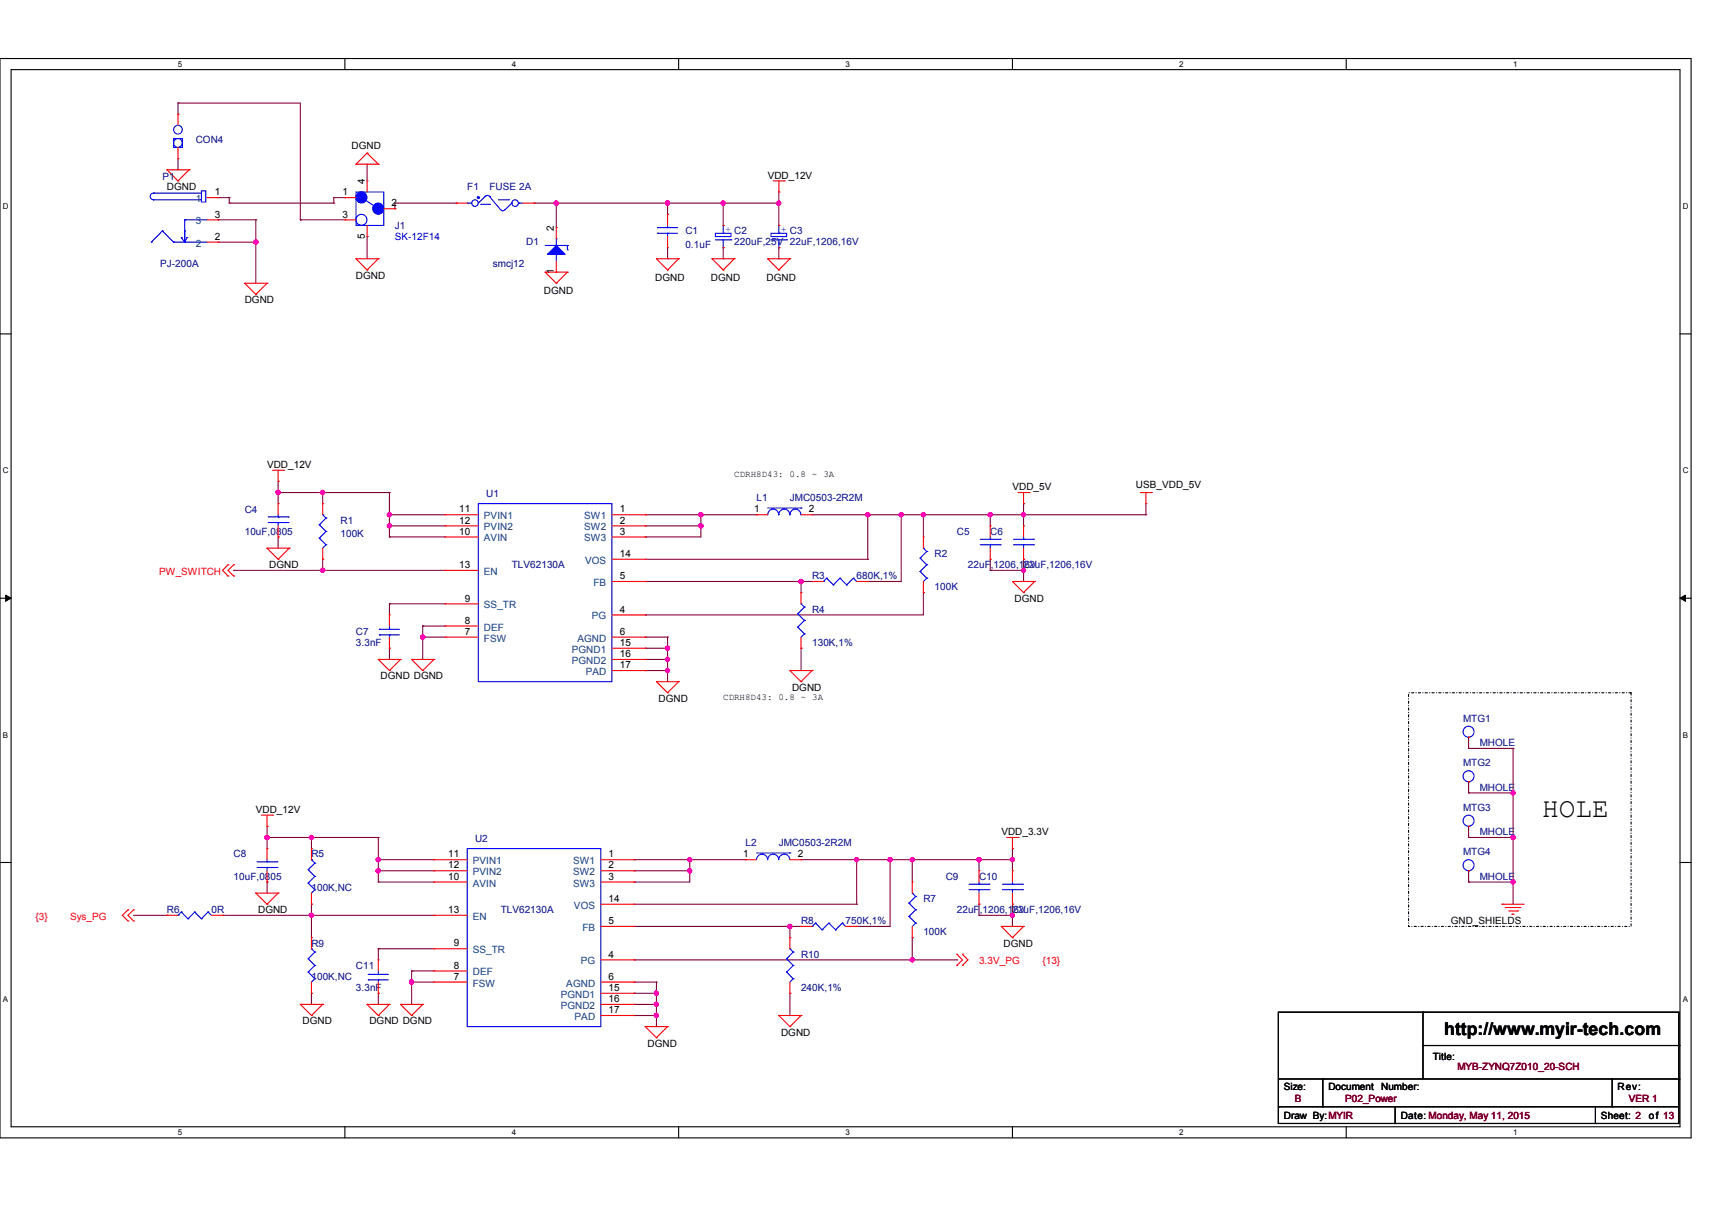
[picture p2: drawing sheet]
<svg xmlns="http://www.w3.org/2000/svg" width="297mm" height="210mm" viewBox="0 0 297 210" stroke-linecap="round" stroke-linejoin="round" font-family="sans-serif">
<path d="M0 10.2h293.4v187.2h-293.4zM1.9 12.1h289.6v183.4h-289.6z" fill="none" stroke="#000" stroke-width=".19"/>
<g fill="#fff">
<path d="M30.9 10.4h.7v1.5h-.7z"/>
<path d="M30.9 195.7h.7v1.5h-.7z"/>
</g>
<path d="M59.8 10.2v1.9M59.8 195.5v1.9" fill="none" stroke="#000" stroke-width=".19"/>
<g fill="#fff">
<path d="M88.8 10.4h.7v1.5h-.7z"/>
<path d="M88.8 195.7h.7v1.5h-.7z"/>
</g>
<path d="M117.8 10.2v1.9M117.8 195.5v1.9" fill="none" stroke="#000" stroke-width=".19"/>
<g fill="#fff">
<path d="M146.7 10.4h.7v1.5h-.7z"/>
<path d="M146.7 195.7h.7v1.5h-.7z"/>
</g>
<path d="M175.7 10.2v1.9M175.7 195.5v1.9" fill="none" stroke="#000" stroke-width=".19"/>
<g fill="#fff">
<path d="M204.6 10.4h.8v1.5h-.8z"/>
<path d="M204.6 195.7h.8v1.5h-.8z"/>
</g>
<path d="M233.6 10.2v1.9M233.6 195.5v1.9" fill="none" stroke="#000" stroke-width=".19"/>
<g fill="#fff">
<path d="M262.5 10.4h.8v1.5h-.8z"/>
<path d="M262.5 195.7h.8v1.5h-.8z"/>
<path d="M.5 35h1v1.5h-1z"/>
<path d="M292 35h.9v1.5h-.9z"/>
<path d="M.5 80.8h1v1.6h-1z"/>
<path d="M292 80.8h.9v1.6h-.9z"/>
</g>
<path d="M0 57.9h1.9M291.5 57.9h1.9" fill="none" stroke="#000" stroke-width=".19"/>
<g fill="#fff">
<path d="M.5 126.7h.9v1.5h-.9z"/>
<path d="M292 126.7h.9v1.5h-.9z"/>
</g>
<path d="M0 103.8h1.9M291.5 103.8h1.9" fill="none" stroke="#000" stroke-width=".19"/>
<path d="M1 103.2l.9 .6-.9 .5zM291.5 103.8l.9-.6v1.1z" fill="#000" stroke="#000" stroke-width=".17"/>
<g fill="#fff">
<path d="M.5 172.5h.9v1.6h-.9z"/>
<path d="M292 172.5h.9v1.6h-.9z"/>
</g>
<g fill="none" stroke="#000" stroke-width=".19">
<path d="M0 149.6h1.9M291.5 149.6h1.9M221.8 175.6h69.5v19.3h-69.5zM246.9 175.6h.1M246.9 175.6v11.6M221.8 192h.1M221.8 192h69.5M221.8 187.2h69.5M229.5 192h.1M229.5 187.2v4.8M242.1 194.9h.1M242.1 192v2.9"/>
<path d="M246.9 181.4h44.4M276.8 194.9h.1M276.8 192v2.9M279.7 192h.1M279.7 187.2v4.8M291.3 187.2h.1M291.3 181.4h.1"/>
</g>
<path d="M244.4 120.2h38.6v40.5h-38.6z" fill="none" stroke="#000" stroke-width=".19" stroke-dasharray=".4 .4 0 .4"/>
<g fill="none" stroke="#800040" stroke-width=".19">
<path d="M30.9 17.9h.1M30.9 19.8h.1M30.9 17.9h21.2v20.2M30.9 17.9v1.9M30.9 29.5h.1M30.9 27.5v2M37.8 38.1h.1M37.8 38.1h6.6M37.8 34.3h2M39.8 34.3h.1M39.8 35.2h.1M39.8 35.2h18.1"/>
<path d="M39.8 34.3v.9M44.4 38.1h.1M44.4 38.1v11M52.1 38.1h.1M52.1 38.1h7.7M57.9 35.2h.1M57.9 34.3h.1M57.9 34.3h1.9M57.9 34.3v.9M59.8 34.3h.1M63.7 28.5h.1M63.7 28.5v2.9"/>
<path d="M68.5 36.2h.1M79.1 35.2h.1M79.1 35.2h-10.6v1M92.6 35.2h.1M92.6 35.2h42.5M96.5 35.2h.1M96.5 35.2v4.3M115.8 35.2h.1M115.8 37.2h.1M115.8 35.2v2M125.5 35.2h.1M125.5 35.2v3.9"/>
<path d="M135.1 33.3h.1M135.1 35.2h.1M135.1 33.3v5.8M37.8 42h.1M37.8 42h6.6M44.4 42h.1M63.7 41h.1M63.7 41v3.9M115.8 44.9h.1M115.8 43v1.9M125.5 44.9h.1M125.5 43v1.9"/>
<path d="M135.1 44.9h.1M135.1 43v1.9M40.5 98.9h.1M40.5 98.9h36.7M48.3 93.1h.1M48.3 83.5h.1M48.3 85.4h.1M48.3 83.5v3.9M48.3 93.1v2M48.3 85.4h19.3M56 98.9h.1M56 97h.1"/>
<path d="M56 85.4h.1M56 85.4v2M56 97v1.9M67.6 91.2h.1M67.6 89.3h.1M67.6 85.4h.1M67.6 93.1h.1M67.6 89.3h9.6M67.6 91.2h9.6M67.6 85.4v7.7M67.6 93.1h9.6M112 93.1h.1"/>
<path d="M112 91.2h.1M112 89.3h.1M112 89.3h19.3M112 91.2h9.6M112 97h38.6M121.6 91.2h.1M121.6 89.3h.1M121.6 89.3v3.8h-9.6M131.3 89.3h.1M140.9 89.3h57.9M150.6 97h.1M150.6 89.3h.1"/>
<path d="M150.6 89.3v7.7M156.4 89.3h.1M156.4 89.3v11.6h-5.8M160.2 89.3h.1M160.2 89.3v3.8M171.8 98.9h.1M171.8 97h.1M171.8 89.3h.1M171.8 98.9h5.8M171.8 89.3v1.9M171.8 97v1.9M177.6 98.9h.1"/>
<path d="M177.6 87.4h.1M177.6 89.3h.1M177.6 97h.1M177.6 87.4v3.8M177.6 97v3.9M198.8 89.3h.1M198.8 87.4v1.9M67.6 104.7h.1M67.6 112.5h.1M67.6 104.7v2M67.6 112.5v1.9M67.6 104.7h9.6"/>
<path d="M73.3 110.5h.1M73.3 108.6h.1M73.3 108.6v5.8M73.3 108.6h3.9M73.3 110.5h3.9M112 114.4h.1M112 112.5h.1M112 110.5h.1M112 100.9h.1M112 116.3h.1M112 106.7h.1M112 114.4h3.8"/>
<path d="M112 112.5h3.8M112 110.5h3.8M112 100.9h28.9M112 116.3h3.8M115.8 112.5h.1M115.8 110.5h.1M115.8 114.4h.1M115.8 116.3h.1M115.8 110.5v7.8M139 112.5h.1M139 100.9h.1M139 100.9v1.9"/>
<path d="M139 112.5v3.8M150.6 100.9h.1M160.2 102.8h.1M160.2 102.8v3.9h-48.2M254.8 129.8h.1M254.8 137.6h.1M254.8 127.9h.1M254.8 135.6h.1M254.8 129.8h7.7M254.8 137.6h7.7M254.8 127.9v1.9M254.8 135.6v2"/>
<path d="M262.5 129.8h.1M262.5 137.6h.1M262.5 129.8v27.1M23.2 158.8h5.8M29 158.8h.1M38.6 158.8h36.7M46.3 145.3h.1M46.3 143.4h.1M46.3 153h.1M46.3 145.3h19.3M46.3 143.4v3.8M46.3 153v1.9"/>
<path d="M54 158.8h.1M54 156.9h.1M54 145.3h.1M54 145.3v1.9M54 156.9v5.8M65.6 149.1h.1M65.6 151.1h.1M65.6 145.3h.1M65.6 153h.1M65.6 153h9.7M65.6 149.1h9.7M65.6 145.3v7.7"/>
<path d="M65.6 151.1h9.7M110 151.1h.1M110 153h.1M110 149.1h.1M110 149.1h19.3M110 151.1h9.7M110 156.9h38.6M119.7 149.1h.1M119.7 151.1h.1M119.7 149.1v3.9h-9.7M129.3 149.1h.1M139 149.1h36.7"/>
<path d="M148.6 156.9h.1M148.6 149.1h.1M148.6 149.1v7.8M154.4 149.1h.1M154.4 149.1v11.6h-5.8M158.3 149.1h.1M158.3 149.1v3.9M169.9 149.1h.1M169.9 156.9h.1M169.9 158.8h.1M169.9 158.8h5.8M169.9 149.1v2"/>
<path d="M169.9 156.9v1.9M175.7 147.2h.1M175.7 158.8h.1M175.7 149.1h.1M175.7 156.9h.1M175.7 147.2v3.9M175.7 156.9v3.8M254.8 145.3h.1M254.8 153h.1M254.8 143.4h.1M254.8 151.1h.1M254.8 145.3h7.7"/>
<path d="M254.8 153h7.7M254.8 143.4v1.9M254.8 151.1v1.9M262.5 153h.1M262.5 145.3h.1M54 172.3h.1M54 172.3v1.9M65.6 164.6h.1M65.6 172.3h.1M65.6 164.6v1.9M65.6 172.3v1.9M65.6 164.6h9.7"/>
<path d="M71.4 168.4h.1M71.4 170.4h.1M71.4 168.4v5.8M71.4 168.4h3.9M71.4 170.4h3.9M110 170.4h.1M110 172.3h.1M110 174.2h.1M110 160.7h.1M110 176.2h.1M110 166.5h.1M110 170.4h3.9"/>
<path d="M110 172.3h3.9M110 174.2h3.9M110 160.7h29M110 176.2h3.9M110 166.5h56M113.9 174.2h.1M113.9 170.4h.1M113.9 172.3h.1M113.9 176.2h.1M113.9 170.4v7.7M137.1 172.3h.1M137.1 160.7h.1"/>
<path d="M137.1 160.7v2M137.1 172.3v3.9M148.6 160.7h.1M158.3 162.7h.1M158.3 162.7v3.8M166 166.5h.1"/>
</g>
<g fill="#f0f" stroke="#f0f" stroke-width=".19">
<circle cx="262.5" cy="137.5" r=".37"/>
<circle cx="262.5" cy="153" r=".38"/>
<circle cx="262.5" cy="145.3" r=".37"/>
<circle cx="44.4" cy="42" r=".38"/>
<circle cx="125.5" cy="35.2" r=".38"/>
<circle cx="96.5" cy="35.2" r=".38"/>
<circle cx="115.8" cy="35.2" r=".38"/>
<circle cx="135.1" cy="35.2" r=".38"/>
<circle cx="65.6" cy="149.1" r=".38"/>
<circle cx="65.6" cy="151.1" r=".38"/>
<circle cx="71.4" cy="170.4" r=".38"/>
<circle cx="113.9" cy="176.2" r=".38"/>
<circle cx="113.9" cy="174.2" r=".38"/>
<circle cx="113.9" cy="172.3" r=".38"/>
<circle cx="119.7" cy="151.1" r=".38"/>
<circle cx="54" cy="158.8" r=".38"/>
<circle cx="148.6" cy="149.1" r=".37"/>
<circle cx="119.7" cy="149.1" r=".37"/>
<circle cx="175.7" cy="149.1" r=".37"/>
<circle cx="175.7" cy="158.8" r=".37"/>
<circle cx="137" cy="160.7" r=".38"/>
<circle cx="46.3" cy="145.3" r=".38"/>
<circle cx="154.4" cy="149.1" r=".37"/>
<circle cx="54" cy="145.3" r=".38"/>
<circle cx="169.9" cy="149.1" r=".38"/>
<circle cx="158.3" cy="149.1" r=".37"/>
<circle cx="158.3" cy="166.5" r=".37"/>
<circle cx="48.2" cy="85.4" r=".38"/>
<circle cx="67.6" cy="91.2" r=".37"/>
<circle cx="67.6" cy="89.3" r=".37"/>
<circle cx="121.6" cy="89.3" r=".38"/>
<circle cx="115.8" cy="114.4" r=".38"/>
<circle cx="115.8" cy="112.5" r=".38"/>
<circle cx="73.3" cy="110.5" r=".38"/>
<circle cx="56" cy="98.9" r=".38"/>
<circle cx="121.6" cy="91.2" r=".38"/>
<circle cx="177.6" cy="98.9" r=".37"/>
<circle cx="150.6" cy="89.3" r=".38"/>
<circle cx="156.3" cy="89.3" r=".37"/>
<circle cx="115.8" cy="116.3" r=".37"/>
<circle cx="56" cy="85.4" r=".38"/>
<circle cx="139" cy="100.9" r=".37"/>
<circle cx="171.8" cy="89.3" r=".38"/>
<circle cx="160.2" cy="89.3" r=".38"/>
<circle cx="177.6" cy="89.3" r=".37"/>
</g>
<g fill="none" stroke="#f00" stroke-width=".19">
<path d="M30.9 19.8h.1M30.9 19.8v1.9M29 29.5h.1M29 29.5h3.8M29 29.5l1.9 1.9M30.9 31.4h.1M30.9 27.5h.1M30.9 25.6v1.9M32.8 29.5h.1M32.8 29.5l-1.9 1.9M35.9 34.3h1.9M35.9 38.1h1.9"/>
<path d="M37.8 34.3h.1M37.8 38.1h.1M59.8 34.3h.1M59.8 38.1h.1M59.8 34.3h2M59.8 38.1h2M61.8 28.5h.1M61.8 28.5h3.8M63.7 26.6h.1M63.7 31.4h.1M63.7 26.6l-1.9 1.9M63.7 26.6l1.9 1.9"/>
<path d="M63.7 31.4v1.9M63.7 39.1v1.9M65.6 28.5h.1M66.6 36.2h1.9M68.5 36.2h.1M79.1 35.2h.1M79.1 35.2h2M90.7 35.2h1.9M92.6 35.2h.1M96.5 39.5h.1M96.5 39.5v1.9M115.8 37.2h.1"/>
<path d="M115.8 37.2v1.9M125.5 39.1h.1M134.2 31.4h1.9M135.1 33.3h.1M135.1 39.1h.1M135.1 31.4v1.9M136.1 31.4h.1M35.9 42h1.9M37.8 42h.1M42.5 49.1h.1M42.5 49.1h3.8M42.5 49.1l1.9 2"/>
<path d="M44.4 51.1h.1M46.3 49.1h.1M46.3 49.1l-1.9 2M61.8 44.9h.1M61.8 44.9h3.8M61.8 44.9l1.9 1.9M63.7 46.8h.1M63.7 41h.1M65.6 44.9h.1M65.6 44.9l-1.9 1.9M94.6 47.2h.1M94.6 47.2h3.8"/>
<path d="M94.6 47.2l1.9 1.9M96.5 49.1h.1M96.5 47.2h.1M96.5 45.3v1.9M98.4 47.2h.1M98.4 47.2l-1.9 1.9M113.9 44.9h.1M113.9 44.9h3.9M113.9 44.9l1.9 1.9M115.8 46.8h.1M115.8 43h.1M115.8 41v2"/>
<path d="M117.8 44.9h.1M117.8 44.9l-2 1.9M123.5 44.9h.1M123.5 44.9h3.9M123.5 44.9l2 1.9M125.5 46.8h.1M125.5 43h.1M127.4 44.9h.1M127.4 44.9l-1.9 1.9M133.2 44.9h.1M133.2 44.9h3.9M133.2 44.9l1.9 1.9"/>
<path d="M135.1 46.8h.1M135.1 43h.1M137.1 44.9h.1M137.1 44.9l-2 1.9M39.6 98h.1M39.6 99.9h.1M39.6 98l-1 .9 1 1M40.5 98h.1M40.5 99.9h.1M40.5 98l-.9 .9 .9 1M46.3 95.1h.1M46.3 95.1h3.9"/>
<path d="M46.3 95.1l2 1.9M47.3 81.6h1.9M48.3 83.5h.1M48.3 97h.1M48.3 87.4h.1M48.3 93.1h.1M48.3 81.6v1.9M48.3 87.4v1.9M48.3 91.2v1.9M49.2 81.6h.1M50.2 95.1h.1M50.2 95.1l-1.9 1.9"/>
<path d="M56 97h.1M56 87.4h.1M56 87.4v1.9M56 95.1v1.9M77.2 93.1h.1M77.2 89.3h.1M77.2 91.2h.1M77.2 98.9h.1M77.2 89.3h5.8M77.2 91.2h5.8M77.2 93.1h5.8M77.2 98.9h5.8"/>
<path d="M106.2 89.3h5.8M106.2 91.2h5.8M106.2 93.1h5.8M106.2 97h5.8M112 89.3h.1M112 91.2h.1M112 93.1h.1M112 97h.1M131.3 89.3h.1M131.3 89.3h1.9M139 89.3h1.9M140.9 89.3h.1"/>
<path d="M160.2 93.1h.1M160.2 93.1v2M171.8 91.2h.1M171.8 97h.1M171.8 91.2v1.9M171.8 95.1v1.9M176.6 85.4h2M177.6 87.4h.1M177.6 91.2h.1M177.6 97h.1M177.6 85.4v2M177.6 91.2v1.9"/>
<path d="M177.6 95.1v1.9M178.6 85.4h.1M197.9 85.4h1.9M198.8 87.4h.1M198.8 85.4v2M199.8 85.4h.1M65.6 114.4h.1M65.6 114.4h3.9M65.6 114.4l2 1.9M67.6 116.3h.1M67.6 112.5h.1M67.6 106.7h.1"/>
<path d="M67.6 106.7v1.9M67.6 110.5v2M69.5 114.4h.1M69.5 114.4l-1.9 1.9M71.4 114.4h.1M71.4 114.4h3.9M71.4 114.4l1.9 1.9M73.3 116.3h.1M75.3 114.4h.1M75.3 114.4l-2 1.9M77.2 110.5h.1M77.2 108.6h.1"/>
<path d="M77.2 104.7h.1M77.2 110.5h5.8M77.2 108.6h5.8M77.2 104.7h5.8M106.2 114.4h5.8M106.2 116.3h5.8M106.2 100.9h5.8M106.2 106.7h5.8M106.2 110.5h5.8M106.2 112.5h5.8M112 106.7h.1M112 100.9h.1"/>
<path d="M112 110.5h.1M112 112.5h.1M112 114.4h.1M112 116.3h.1M113.9 118.3h.1M113.9 118.3h3.9M113.9 118.3l1.9 1.9M117.8 118.3h.1M117.8 118.3l-2 1.9M137.1 116.3h.1M137.1 116.3h3.8M137.1 116.3l1.9 2"/>
<path d="M139 118.3h.1M139 112.5h.1M139 102.8h.1M139 102.8v1.9M139 110.5v2M140.9 116.3h.1M140.9 100.9h.1M140.9 116.3l-1.9 2M140.9 100.9h2M148.6 100.9h2M150.6 100.9h.1M160.2 102.8h.1"/>
<path d="M160.2 100.9v1.9M175.7 100.9h.1M175.7 100.9h3.8M175.7 100.9l1.9 1.9M177.6 102.8h.1M179.5 100.9h.1M179.5 100.9l-1.9 1.9M115.8 120.2h.1M254.8 135.6h.1M254.8 127.9h.1M22.2 157.8h.1M22.2 159.8h.1"/>
<path d="M22.2 157.8l-1 1 1 1M23.2 157.8h.1M23.2 159.8h.1M23.2 157.8l-1 1 1 1M29 158.8h.1M29 158.8h1.9M36.7 158.8h1.9M38.6 158.8h.1M44.4 154.9h.1M44.4 154.9h3.9M44.4 154.9l1.9 2M45.4 141.4h1.9"/>
<path d="M46.3 143.4h.1M46.3 156.9h.1M46.3 147.2h.1M46.3 153h.1M46.3 141.4v2M46.3 147.2v1.9M46.3 151.1v1.9M47.3 141.4h.1M48.3 154.9h.1M48.3 154.9l-2 2M54 156.9h.1M54 147.2h.1"/>
<path d="M54 147.2v1.9M54 154.9v2M75.3 153h.1M75.3 149.1h.1M75.3 151.1h.1M75.3 158.8h.1M75.3 158.8h5.8M75.3 149.1h5.8M75.3 151.1h5.8M75.3 153h5.8M104.2 156.9h5.8M104.2 149.1h5.8"/>
<path d="M104.2 151.1h5.8M104.2 153h5.8M110 149.1h.1M110 151.1h.1M110 153h.1M110 156.9h.1M129.3 149.1h.1M129.3 149.1h2M137.1 149.1h1.9M139 149.1h.1M158.3 153h.1M158.3 153v1.9"/>
<path d="M169.9 151.1h.1M169.9 156.9h.1M169.9 151.1v1.9M169.9 154.9v2M174.7 145.3h1.9M175.7 147.2h.1M175.7 151.1h.1M175.7 156.9h.1M175.7 145.3v1.9M175.7 151.1v1.9M175.7 154.9v2M176.6 145.3h.1"/>
<path d="M254.8 143.4h.1M254.8 151.1h.1M260.6 156.9h.1M260.6 156.9h3.9M261.2 157.4h.1M261.2 157.4h2.7M261.8 158h1.5M262.3 158.6h.1M262.3 158.6h.4M263.3 158h.1M52.1 174.2h.1M52.1 174.2h3.9"/>
<path d="M52.1 174.2l1.9 2M54 176.2h.1M54 172.3h.1M54 162.7h.1M54 162.7v1.9M54 170.4v1.9M56 174.2h.1M56 174.2l-2 2M63.7 174.2h.1M63.7 174.2h3.9M63.7 174.2l1.9 2M65.6 176.2h.1"/>
<path d="M65.6 172.3h.1M65.6 166.5h.1M65.6 166.5v1.9M65.6 170.4v1.9M67.6 174.2h.1M67.6 174.2l-2 2M69.5 174.2h.1M69.5 174.2h3.8M69.5 174.2l1.9 2M71.4 176.2h.1M73.3 174.2h.1M73.3 174.2l-1.9 2"/>
<path d="M75.3 170.4h.1M75.3 168.4h.1M75.3 164.6h.1M75.3 170.4h5.8M75.3 168.4h5.8M75.3 164.6h5.8M104.2 174.2h5.8M104.2 160.7h5.8M104.2 176.2h5.8M104.2 166.5h5.8M104.2 170.4h5.8M104.2 172.3h5.8"/>
<path d="M110 166.5h.1M110 160.7h.1M110 170.4h.1M110 172.3h.1M110 174.2h.1M110 176.2h.1M112 178.1h.1M112 178.1h3.8M112 178.1l1.9 1.9M115.8 178.1h.1M115.8 178.1l-1.9 1.9M135.1 176.2h.1"/>
<path d="M135.1 176.2h3.9M135.1 176.2l2 1.9M137.1 178.1h.1M137.1 172.3h.1M137.1 162.7h.1M137.1 162.7v1.9M137.1 170.4v1.9M139 176.2h.1M139 160.7h.1M139 160.7h1.9M139 176.2l-1.9 1.9M146.7 160.7h1.9"/>
<path d="M148.6 160.7h.1M158.3 162.7h.1M158.3 160.7v2M166 165.5h.1M166 167.5h.1M166 165.5l1 1-1 1M167 165.5h.1M167 167.5h.1M167 165.5l.9 1-.9 1M173.7 160.7h.1M173.7 160.7h3.9M173.7 160.7l2 2"/>
<path d="M175.7 162.7h.1M177.6 160.7h.1M177.6 160.7l-1.9 2M113.9 180h.1"/>
</g>
<g fill="none" stroke="#00f" stroke-width=".19">
<path d="M26.6 33.5h.1M26.6 34.7h.1M26.6 33.5a.57 .57 0 0 0-.5 .6 .57 .57 0 0 0 .5 .5M26.6 34.7h8.3M26.6 33.5h8.3M30.1 24h1.5v1.6h-1.5zM32 38.1h.1M32 38.1h3.9M32 38.1v3.9M34.9 33.1h.8v1.9h-.8zM61.8 33.3h4.8v5.8h-4.8zM62.7 34.3h.1"/>
<path d="M62.7 34.3l2.9 1.9M81.1 35.2h.1M81.1 35.2h.8M83.4 35.4h1.5M84.1 34.1l.4-.2 .5 .2M84.2 34.1h.1M84.2 34.1l-1.2 1.1M84.9 34.1h.1M84.9 35.4h.1M84.9 34.1l2 2.3M86.5 34.7h1.7M87.6 36.4l-.4 .2-.3-.2"/>
<path d="M88.2 34.7h.1M88.8 35.2h.1M88.8 35.2l-1.2 1.2M90 35.2h.1M90 35.2h.7M114.1 39.5h.1M114.1 39.5h3.5M115.8 39.5h.1M115.8 39.1v.4M125.5 39.1v1.4M135.1 39.1v1.4M26.2 42h.1"/>
<path d="M28.2 40.1h.1M28.2 40.1l1.9 1.9M28.2 40.1l-2 1.9M30.1 42h.1M30.1 42h5.8M31.5 41.2h.1M31.5 41.2l.5 .8M32 42h.1M32 40.1h.1M32.4 41.2h.1M32.4 41.2l-.4 .8M94.6 42.6h3.8"/>
<path d="M96.5 41.4h.1M96.5 44.1h.1M96.5 41.4v1.2M96.5 44.1v1.2M98.4 42.6h.1M98.4 43.3h.1M98.4 42.6v.7M114.1 40.5h.1M114.1 40.5h3.5M115.8 40.5h.1M115.8 40.5v.5M124.1 40.5h2.7v.5h-2.7z"/>
<path d="M124.1 41.6h2.7M125.5 43h.1M125.5 40.5h.1M125.5 41.6v1.4M126.8 41.6h.1M133.8 40.5h2.7v.5h-2.7zM133.8 41.6h2.7M135.1 43h.1M135.1 40.5h.1M135.1 41.6v1.4M136.5 41.6h.1M46.5 90.6h3.5"/>
<path d="M46.5 89.7h3.5M48.3 89.7h.1M48.3 90.6h.1M48.3 89.3v.4M48.3 90.6v.6M50 90.6h.1M50 89.7h.1M55.4 93.4h.1M55.4 91h.1M55.4 93.4l1.2 1.1M55.4 91l1.2 1.2M56 89.3h.1"/>
<path d="M56 89.3l.6 .6M56.6 94.5h.1M56.6 92.2h.1M56.6 89.9h.1M56.6 94.5l-.6 .6M56.6 92.2l-1.2 1.2M56.6 89.9l-1.2 1.1M83 87.4h23.2v30.9h-23.2zM133.2 89.3a.95 .95 0 0 1 1-1 .95 .95 0 0 1 .9 1 .95 .95 0 0 1 1-1 .95 .95 0 0 1 .9 1M133.2 88.1h5.8M137.1 89.3a.95 .95 0 0 1 .9-1 .95 .95 0 0 1 1 1M139 88.1h.1"/>
<path d="M159.6 99.1h.1M159.6 96.8h.1M159.6 99.1l1.2 1.2M159.6 96.8l1.2 1.2M160.2 95.1h.1M160.2 95.1l.6 .6M160.8 98h.1M160.8 95.7h.1M160.8 98l-1.2 1.1M160.8 95.7l-1.2 1.1M170.1 94.5h3.4M170.1 93.5h3.4"/>
<path d="M171.8 93.5h.1M171.8 94.5h.1M171.8 93.1v.4M171.8 94.5v.6M173.5 94.5h.1M173.5 93.5h.1M175.9 94.5h3.4M175.9 93.5h3.4M177.6 93.5h.1M177.6 94.5h.1M177.6 93.1v.4M177.6 94.5v.6"/>
<path d="M179.3 94.5h.1M179.3 93.5h.1M65.8 109.2h.1M65.8 110.1h.1M65.8 109.2h3.5M65.8 110.1h3.5M67.6 110.1h.1M67.6 109.2h.1M67.6 108.6v.6M67.6 110.1v.4M138.4 108.8h.1M138.4 106.5h.1"/>
<path d="M138.4 108.8l1.2 1.2M138.4 106.5l1.2 1.1M139 104.7h.1M139 104.7l.6 .6M139.6 110h.1M139.6 107.6h.1M139.6 105.3h.1M139.6 110l-.6 .5M139.6 107.6l-1.2 1.2M139.6 105.3l-1.2 1.2M142.9 100.9h.1M143.4 100.3h.1"/>
<path d="M143.4 100.3l1.2 1.2M143.4 100.3l-.5 .6M144.6 101.5h.1M145.7 100.3h.1M145.7 100.3l1.2 1.2M145.7 100.3l-1.1 1.2M146.9 101.5h.1M148.1 100.3h.1M148.1 100.3l.5 .6M148.1 100.3l-1.2 1.2M160.8 100.3h.1M160.8 100.3l-.6 .6"/>
<path d="M30.9 158.8h.1M31.5 158.2h.1M31.5 158.2l1.1 1.2M31.5 158.2l-.6 .6M32.6 159.4h.1M33.8 158.2h.1M33.8 158.2l1.1 1.2M33.8 158.2l-1.2 1.2M34.9 159.4h.1M36.1 158.2h.1M36.1 158.2l.6 .6M36.1 158.2l-1.2 1.2"/>
<path d="M44.6 150.5h3.5M44.6 149.5h3.5M46.3 149.5h.1M46.3 150.5h.1M46.3 149.1v.4M46.3 150.5v.6M48.1 150.5h.1M48.1 149.5h.1M53.5 153.2h.1M53.5 150.9h.1M53.5 153.2l1.1 1.1M53.5 150.9l1.1 1.1"/>
<path d="M54 149.1h.1M54 149.1l.6 .6M54.6 154.3h.1M54.6 152h.1M54.6 149.7h.1M54.6 154.3l-.6 .6M54.6 152l-1.1 1.2M54.6 149.7l-1.1 1.2M81.1 147.2h23.1v30.9h-23.1zM131.3 149.1a.96 .96 0 0 1 .9-.9 .96 .96 0 0 1 1 .9M131.3 148h5.8M133.2 149.1a.95 .95 0 0 1 1-.9 .95 .95 0 0 1 .9 .9 .96 .96 0 0 1 1-.9 .96 .96 0 0 1 .9 .9"/>
<path d="M137.1 148h.1M157.7 159h.1M157.7 156.7h.1M157.7 159l1.2 1.1M157.7 156.7l1.2 1.1M158.3 154.9h.1M158.3 154.9l.6 .6M158.9 157.8h.1M158.9 155.5h.1M158.9 157.8l-1.2 1.2M158.9 155.5l-1.2 1.2M168.1 154.3h3.5"/>
<path d="M168.1 153.4h3.5M169.9 153.4h.1M169.9 154.3h.1M169.9 153v.4M169.9 154.3v.6M171.6 154.3h.1M171.6 153.4h.1M173.9 154.3h3.5M173.9 153.4h3.5M175.7 153.4h.1M175.7 154.3h.1M175.7 153v.4"/>
<path d="M175.7 154.3v.6M177.4 154.3h.1M177.4 153.4h.1M53.5 168.6h.1M53.5 166.3h.1M53.5 168.6l1.1 1.2M53.5 166.3l1.1 1.2M54 164.6h.1M54 164.6l.6 .6M54.6 169.8h.1M54.6 167.5h.1M54.6 165.2h.1"/>
<path d="M54.6 169.8l-.6 .6M54.6 167.5l-1.1 1.1M54.6 165.2l-1.1 1.1M63.9 169h.1M63.9 170h.1M63.9 169h3.5M63.9 170h3.5M65.6 170h.1M65.6 169h.1M65.6 168.4v.6M65.6 170v.4M136.5 168.6h.1"/>
<path d="M136.5 166.3h.1M136.5 168.6l1.1 1.2M136.5 166.3l1.1 1.2M137.1 164.6h.1M137.1 164.6l.5 .6M137.6 169.8h.1M137.6 167.5h.1M137.6 165.2h.1M137.6 169.8l-.5 .6M137.6 167.5l-1.1 1.1M137.6 165.2l-1.1 1.1M140.9 160.7h.1"/>
<path d="M141.5 160.1h.1M141.5 160.1l1.1 1.2M141.5 160.1l-.6 .6M142.6 161.3h.1M143.8 160.1h.1M143.8 160.1l1.2 1.2M143.8 160.1l-1.2 1.2M145 161.3h.1M146.1 160.1h.1M146.1 160.1l.6 .6M146.1 160.1l-1.1 1.2M158.9 160.1h.1"/>
<path d="M158.9 160.1l-.6 .6"/>
<circle cx="30.9" cy="22.5" r=".76"/>
<circle cx="30.9" cy="24.8" r=".76"/>
<circle cx="62.7" cy="38.1" r=".95"/>
<circle cx="82.4" cy="35.2" r=".57"/>
<circle cx="89.4" cy="35.2" r=".57"/>
<circle cx="254.8" cy="126.9" r=".95"/>
<circle cx="254.8" cy="134.7" r=".95"/>
<circle cx="254.8" cy="142.4" r=".96"/>
<circle cx="254.8" cy="150.1" r=".95"/>
</g>
<g fill="#00f" stroke="#00f" stroke-width=".19">
<path d="M95 44.1l1.5-1.5 1.6 1.5z"/>
<circle cx="65.6" cy="36.2" r=".96"/>
<circle cx="62.7" cy="34.3" r=".95"/>
<circle cx="83" cy="34.3" r=".19"/>
</g>
<text font-size="4.8" x="267.5" y="141.8">HOLE</text>
<text font-size="3.1" x="250.6" y="179.6">http://www.myir-tech.com</text>
<g font-size="1.7" fill="#000080">
<text x="34" y="24.8">CON4</text>
<text x="28.2" y="31.2">P1</text>
<text x="81.1" y="32.9">F1</text>
<text x="84.9" y="32.9">FUSE 2A</text>
<text x="68.5" y="39.7">J1</text>
<text x="118.9" y="40.7">C1</text>
<text x="127.4" y="40.7">C2</text>
<text x="137.1" y="40.7">C3</text>
<text x="27.8" y="46.2">PJ-200A</text>
<text x="85.5" y="46.2">smcj12</text>
<text x="91.3" y="42.6">D1</text>
<text x="118.9" y="43">0.1uF</text>
<text x="127.4" y="42.6">220uF,25V 22uF,1206,16V</text>
<text x="42.5" y="88.9">C4</text>
<text x="84.3" y="86.2">U1</text>
<text x="131.3" y="87">L1</text>
<text x="137.1" y="87">JMC0503-2R2M</text>
<text x="42.5" y="92.8">10uF,0805</text>
<text x="59.1" y="90.8">R1</text>
<text x="59.1" y="93.1">100K</text>
<text x="166" y="92.8">C5</text>
<text x="171.8" y="92.8">C6</text>
<text x="88.8" y="98.6">TLV62130A</text>
<text x="140.9" y="100.5">R3</text>
<text x="148.6" y="100.5">680K,1%</text>
<text x="162.2" y="96.6">R2</text>
<text x="167.9" y="98.6">22uF,1206,16V</text>
<text x="177.6" y="98.6">22uF,1206,16V</text>
<text x="140.9" y="106.3">R4</text>
<text x="162.2" y="102.4">100K</text>
<text x="61.8" y="110.1">C7</text>
<text x="61.8" y="112.1">3.3nF</text>
<text x="140.9" y="112.1">130K,1%</text>
<text x="253.9" y="125.2">MTG1</text>
<text x="256.7" y="129.4">MHOLE</text>
<text x="253.9" y="132.9">MTG2</text>
<text x="256.7" y="137.2">MHOLE</text>
<text x="253.9" y="140.6">MTG3</text>
<text x="40.5" y="148.8">C8</text>
<text x="54" y="148.8">R5</text>
<text x="82.4" y="146">U2</text>
<text x="129.3" y="146.8">L2</text>
<text x="135.1" y="146.8">JMC0503-2R2M</text>
<text x="253.9" y="148.4">MTG4</text>
<text x="256.7" y="144.9">MHOLE</text>
<text x="40.5" y="152.6">10uF,0805</text>
<text x="54" y="154.6">100K,NC</text>
<text x="164.1" y="152.6">C9</text>
<text x="169.9" y="152.6">C10</text>
<text x="256.7" y="152.6">MHOLE</text>
<text x="29" y="158.4">R6</text>
<text x="36.7" y="158.4">0R</text>
<text x="86.9" y="158.4">TLV62130A</text>
<text x="139" y="160.3">R8</text>
<text x="146.7" y="160.3">750K,1%</text>
<text x="160.2" y="156.5">R7</text>
<text x="166" y="158.4">22uF,1206,16V</text>
<text x="175.7" y="158.4">22uF,1206,16V</text>
<text x="54" y="164.2">R9</text>
<text x="139" y="166.1">R10</text>
<text x="160.2" y="162.3">100K</text>
<text x="54" y="170">100K,NC</text>
<text x="61.8" y="168.1">C11</text>
<text x="61.8" y="171.9">3.3nF</text>
<text x="139" y="171.9">240K,1%</text>
</g>
<g font-size="1.7">
<text x="61" y="25.8">DGND</text>
<text x="29" y="32.9">DGND</text>
<text x="37.3" y="33.9">1</text>
<text x="59.4" y="33.9">1</text>
<text x="63.3" y="32" transform="rotate(-90 63.3 32)">4</text>
<text x="67.9" y="35.8">2</text>
<text x="133.2" y="31">VDD_12V</text>
<text x="37.3" y="37.7">3</text>
<text x="37.3" y="41.6">2</text>
<text x="59.4" y="37.7">3</text>
<text x="63.3" y="41.4" transform="rotate(-90 63.3 41.4)">5</text>
<text x="96.1" y="40.1" transform="rotate(-90 96.1 40.1)">2</text>
<text x="96.1" y="47.6" transform="rotate(-90 96.1 47.6)">1</text>
<text x="42.5" y="52.6">DGND</text>
<text x="61.8" y="48.4">DGND</text>
<text x="94.4" y="51.1">DGND</text>
<text x="113.7" y="48.8">DGND</text>
<text x="123.3" y="48.8">DGND</text>
<text x="133" y="48.8">DGND</text>
<text x="46.3" y="81.2">VDD_12V</text>
<text x="79.7" y="88.9">11</text>
<text x="107.5" y="88.9">1</text>
<text x="130.9" y="88.9">1</text>
<text x="140.3" y="88.9">2</text>
<text x="175.7" y="85">VDD_5V</text>
<text x="197.1" y="84.7">USB_VDD_5V</text>
<text x="79.7" y="92.7">10</text>
<text x="79.7" y="90.8">12</text>
<text x="107.5" y="90.8">2</text>
<text x="107.5" y="92.7">3</text>
<text x="46.7" y="98.6">DGND</text>
<text x="79.7" y="98.5">13</text>
<text x="107.5" y="100.5">5</text>
<text x="107.5" y="96.6">14</text>
<text x="80.7" y="104.3">9</text>
<text x="107.5" y="106.3">4</text>
<text x="176" y="104.3">DGND</text>
<text x="80.7" y="110.1">7</text>
<text x="80.7" y="108.2">8</text>
<text x="107.5" y="110.1">6</text>
<text x="107.5" y="112">15</text>
<text x="107.5" y="114">16</text>
<text x="66" y="117.9">DGND DGND</text>
<text x="107.5" y="115.9">17</text>
<text x="137.4" y="119.8">DGND</text>
<text x="114.3" y="121.7">DGND</text>
<text x="44.4" y="141">VDD_12V</text>
<text x="77.8" y="148.7">11</text>
<text x="105.6" y="148.7">1</text>
<text x="128.9" y="148.7">1</text>
<text x="138.4" y="148.7">2</text>
<text x="173.7" y="144.9">VDD_3.3V</text>
<text x="77.8" y="152.6">10</text>
<text x="77.8" y="150.7">12</text>
<text x="105.6" y="150.7">2</text>
<text x="105.6" y="152.6">3</text>
<text x="44.8" y="158.4">DGND</text>
<text x="77.8" y="158.4">13</text>
<text x="105.6" y="160.3">5</text>
<text x="105.6" y="156.5">14</text>
<text x="251.7" y="160.3">GND_SHIELDS</text>
<text x="78.7" y="164.2">9</text>
<text x="105.6" y="166.1">4</text>
<text x="174.1" y="164.2">DGND</text>
<text x="78.7" y="170">7</text>
<text x="78.7" y="168">8</text>
<text x="105.6" y="170">6</text>
<text x="105.6" y="171.9">15</text>
<text x="105.6" y="173.8">16</text>
<text x="52.5" y="177.7">DGND</text>
<text x="64.1" y="177.7">DGND DGND</text>
<text x="105.6" y="175.8">17</text>
<text x="135.5" y="179.6">DGND</text>
<text x="112.4" y="181.6">DGND</text>
<text x="248.6" y="183.9">Title:</text>
<text x="222.8" y="189.1">Size:</text>
<text x="230.5" y="189.1">Document</text>
<text x="239.6" y="189.1">Number:</text>
<text x="280.7" y="189.1">Rev:</text>
<text x="222.8" y="194.1">Draw By:MYIR</text>
<text x="243" y="194.1">Date: Monday, May 11, 2015</text>
<text x="277.8" y="194.1">Sheet: 2</text>
<text x="286.1" y="194.1">of 13</text>
</g>
<g font-size="1.7" fill="#004080">
<text x="34" y="35.1">1</text>
<text x="34" y="38.9">3</text>
<text x="34" y="42.8">2</text>
<text x="84" y="93.9">AVIN</text>
<text x="84" y="90.1">PVIN1</text>
<text x="84" y="92">PVIN2</text>
<text x="101.3" y="90.1">SW1</text>
<text x="101.3" y="92">SW2</text>
<text x="101.3" y="93.9">SW3</text>
<text x="84" y="99.7">EN</text>
<text x="101.5" y="97.8">VOS</text>
<text x="103" y="101.7">FB</text>
<text x="84" y="105.5">SS_TR</text>
<text x="102.7" y="107.5">PG</text>
<text x="84" y="111.3">FSW</text>
<text x="84" y="109.4">DEF</text>
<text x="99.2" y="113.2">PGND1</text>
<text x="100.2" y="111.3">AGND</text>
<text x="99.2" y="115.2">PGND2</text>
<text x="101.6" y="117.1">PAD</text>
<text x="82" y="149.9">PVIN1</text>
<text x="99.4" y="149.9">SW1</text>
<text x="82" y="153.8">AVIN</text>
<text x="82" y="151.8">PVIN2</text>
<text x="99.4" y="151.8">SW2</text>
<text x="99.4" y="153.8">SW3</text>
<text x="82" y="159.6">EN</text>
<text x="99.6" y="157.6">VOS</text>
<text x="101" y="161.5">FB</text>
<text x="82" y="165.4">SS_TR</text>
<text x="100.8" y="167.3">PG</text>
<text x="82" y="171.1">FSW</text>
<text x="82" y="169.2">DEF</text>
<text x="97.3" y="173.1">PGND1</text>
<text x="98.3" y="171.1">AGND</text>
<text x="97.3" y="175">PGND2</text>
<text x="99.7" y="176.9">PAD</text>
</g>
<text font-size="1.7" fill="#00f" x="68.5" y="41.6">SK-12F14</text>
<g font-size="1.7" fill="#f00">
<text x="27.6" y="99.7">PW_SWITCH</text>
<text x="6.2" y="159.6">{3}</text>
<text x="12.1" y="159.6">Sys_PG</text>
<text x="169.9" y="167.3">3.3V_PG</text>
<text x="180.9" y="167.3">{13}</text>
</g>
<g font-size="1.7" fill="#800000">
<text x="252.9" y="185.6">MYB-ZYNQ7Z010_20-SCH</text>
<text x="224.7" y="191.2">B</text>
<text x="233.4" y="191.2">P02_Power</text>
<text x="282.6" y="191.2">VER 1</text>
</g>
<g font-size="1.6" fill="#00f">
<text x="125.9" y="40.2">+</text>
<text x="135.5" y="40.2">+</text>
</g>
<g font-size="1.6">
<text x="127.4" y="82.8">CDRH8D43: 0.8 ~ 3A</text>
<text x="125.5" y="121.4">CDRH8D43: 0.8 ~ 3A</text>
</g>
<g font-size="1.4">
<text x="30.9" y="11.6">5</text>
<text x="88.8" y="11.6">4</text>
<text x="146.7" y="11.6">3</text>
<text x="204.6" y="11.6">2</text>
<text x="262.5" y="11.6">1</text>
<text x=".5" y="36.3">D</text>
<text x="292" y="36.3">D</text>
<text x=".5" y="82.1">C</text>
<text x="292" y="82.1">C</text>
<text x=".5" y="127.9">B</text>
<text x="292" y="127.9">B</text>
<text x=".5" y="173.8">A</text>
<text x="292" y="173.8">A</text>
<text x="30.9" y="196.9">5</text>
<text x="88.8" y="196.9">4</text>
<text x="146.7" y="196.9">3</text>
<text x="204.6" y="196.9">2</text>
<text x="262.5" y="196.9">1</text>
</g>
</svg>
